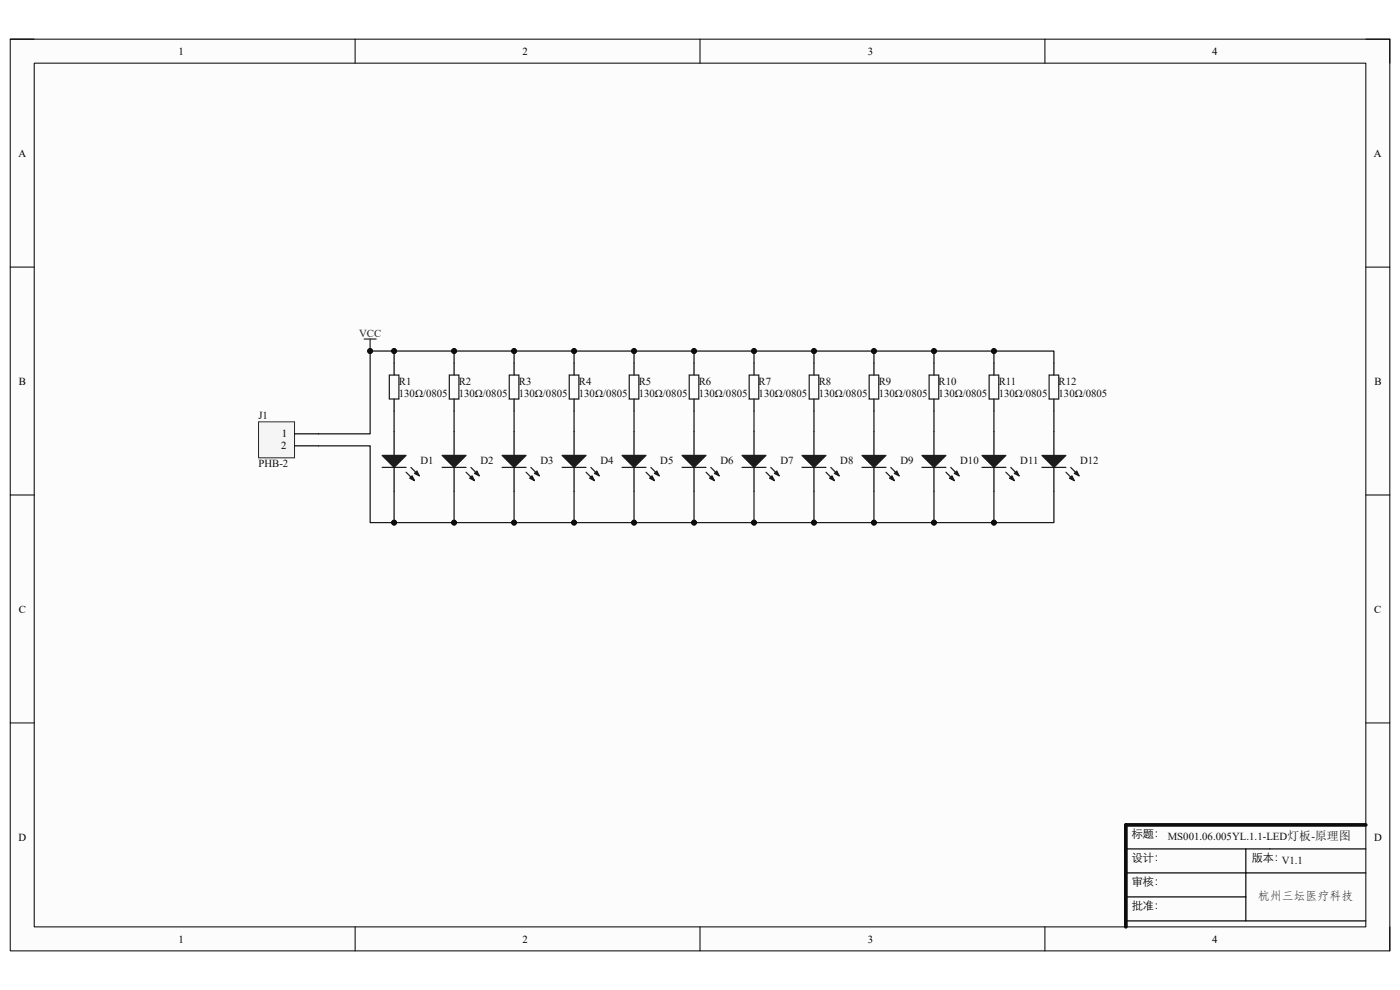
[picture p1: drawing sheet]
<svg xmlns="http://www.w3.org/2000/svg" width="297mm" height="210mm" viewBox="0 0 297 210" stroke-linecap="round" stroke-linejoin="round" font-family="sans-serif">
<path d="M2.2 8.3h292.7v193.4h-292.7z" fill-rule="evenodd" fill="#fcfcfc"/>
<path d="M2.2 8.3h292.7v193.4h-292.7z" fill="none" stroke="#000" stroke-width=".21"/>
<path d="M7.3 13.4h282.5v183.2h-282.5z" fill-rule="evenodd" fill="#fcfcfc"/>
<g fill="none" stroke="#000" stroke-width=".21">
<path d="M2.2 8.3h5.1M7.3 13.4h282.5v183.2h-282.5zM75.3 8.3v5.1M148.5 8.3v5.1M221.7 8.3v5.1M289.8 8.3h5.1v5.1M2.2 56.7h5.1M289.8 56.7h5.1M2.2 105h5.1M289.8 105h5.1M2.2 153.4h5.1M289.8 153.4h5.1"/>
<path d="M75.3 196.6v5.1M148.5 196.6v5.1M221.7 196.6v5.1M294.9 196.6v5.1"/>
</g>
<path d="M289.8 175h-50.9v21.6" fill="none" stroke="#000" stroke-width=".76"/>
<path d="M238.9 190.3h25.4M238.9 185.2h50.9M238.9 180.1h50.9M238.9 195.4h50.9M264.3 180.1v15.3" fill="none" stroke="#000" stroke-width=".25"/>
<path d="M77.2 71.9h2.6M78.5 71.9v2.6" fill="none" stroke="#262626" stroke-width=".25"/>
<circle cx="78.5" cy="74.5" r=".51" fill="#0e0e0e"/>
<circle cx="78.5" cy="74.5" r=".51" fill="none" stroke="#0e0e0e" stroke-width=".21"/>
<path d="M54.9 89.5h7.6v7.6h-7.6z" fill-rule="evenodd" fill="#f5f5f5"/>
<path d="M54.9 89.5h7.6v7.6h-7.6z" fill="none" stroke="#262626" stroke-width=".21"/>
<g fill="none" stroke="#000" stroke-width=".25">
<path d="M83.6 77v2.6M96.3 77v2.6M109.1 77v2.6M121.8 77v2.6M134.5 77v2.6M147.2 77v2.6M160 77v2.6M172.7 77v2.6M185.4 77v2.6M198.1 77v2.6M210.9 77v2.6M223.6 77v2.6"/>
<path d="M62.5 92h5.1M62.5 94.6h5.1M83.6 84.7v2.5M83.6 91.5v5.1M83.6 99.2v5M96.3 84.7v2.5M109.1 84.7v2.5M121.8 84.7v2.5M134.5 84.7v2.5M147.2 84.7v2.5M160 84.7v2.5M172.7 84.7v2.5"/>
<path d="M185.4 84.7v2.5M198.1 84.7v2.5M210.9 84.7v2.5M223.6 84.7v2.5"/>
</g>
<path d="M82.6 79.6h2v5h-2zM95.3 79.6h2.1v5.1h-2.1zM108 79.6h2.1v5.1h-2.1zM120.8 79.6h2v5.1h-2zM133.5 79.6h2v5.1h-2zM146.2 79.6h2.1v5.1h-2.1zM158.9 79.6h2.1v5.1h-2.1zM171.7 79.6h2v5.1h-2zM184.4 79.6h2v5.1h-2zM197.1 79.6h2.1v5.1h-2.1zM209.8 79.6h2.1v5.1h-2.1zM222.6 79.6h2v5.1h-2z" fill="none" stroke="#1c1c1c" stroke-width=".25"/>
<path d="M81.1 96.6h5.1l-2.6 2.6z" fill="#1c1c1c"/>
<path d="M81.1 96.6h5.1l-2.6 2.6zM87.2 99.2l1.8 1.7M86.2 100.2l1.7 1.8" fill="none" stroke="#1c1c1c" stroke-width=".25"/>
<path d="M86.9 101.4l.5-.5 .5 1.1z" fill="#1c1c1c"/>
<path d="M86.9 101.4l.5-.5 .5 1.1z" fill="none" stroke="#1c1c1c" stroke-width=".25"/>
<path d="M87.9 100.4l.5-.5 .6 1z" fill="#1c1c1c"/>
<path d="M81.1 99.2h5.1M87.9 100.4l.5-.5 .6 1z" fill="none" stroke="#1c1c1c" stroke-width=".25"/>
<path d="M96.3 91.5v5.1M96.3 99.2v5" fill="none" stroke="#000" stroke-width=".25"/>
<path d="M93.8 96.6h5.1l-2.6 2.6z" fill="#1c1c1c"/>
<path d="M93.8 96.6h5.1l-2.6 2.6zM99.9 99.2l1.8 1.7M98.9 100.2l1.8 1.8" fill="none" stroke="#1c1c1c" stroke-width=".25"/>
<path d="M99.6 101.4l.6-.5 .5 1.1z" fill="#1c1c1c"/>
<path d="M99.6 101.4l.6-.5 .5 1.1z" fill="none" stroke="#1c1c1c" stroke-width=".25"/>
<path d="M100.7 100.4l.5-.5 .5 1z" fill="#1c1c1c"/>
<path d="M93.8 99.2h5.1M100.7 100.4l.5-.5 .5 1z" fill="none" stroke="#1c1c1c" stroke-width=".25"/>
<path d="M109.1 91.5v5.1M109.1 99.2v5" fill="none" stroke="#000" stroke-width=".25"/>
<path d="M106.5 96.6h5.1l-2.5 2.6z" fill="#1c1c1c"/>
<path d="M106.5 96.6h5.1l-2.5 2.6zM112.6 99.2l1.8 1.7M111.6 100.2l1.8 1.8" fill="none" stroke="#1c1c1c" stroke-width=".25"/>
<path d="M112.9 100.9l.5 1.1-1-.6z" fill="#1c1c1c"/>
<path d="M112.9 100.9l.5 1.1-1-.6z" fill="none" stroke="#1c1c1c" stroke-width=".25"/>
<path d="M113.4 100.4l.5-.5 .5 1z" fill="#1c1c1c"/>
<path d="M106.5 99.2h5.1M113.4 100.4l.5-.5 .5 1z" fill="none" stroke="#1c1c1c" stroke-width=".25"/>
<path d="M121.8 91.5v5.1M121.8 99.2v5" fill="none" stroke="#000" stroke-width=".25"/>
<path d="M119.2 96.6h5.1l-2.5 2.6z" fill="#1c1c1c"/>
<path d="M119.2 96.6h5.1l-2.5 2.6zM125.3 99.2l1.8 1.7M124.3 100.2l1.8 1.8" fill="none" stroke="#1c1c1c" stroke-width=".25"/>
<path d="M125.1 101.4l.5-.5 .5 1.1z" fill="#1c1c1c"/>
<path d="M125.1 101.4l.5-.5 .5 1.1z" fill="none" stroke="#1c1c1c" stroke-width=".25"/>
<path d="M126.1 100.4l.5-.5 .5 1z" fill="#1c1c1c"/>
<path d="M119.2 99.2h5.1M126.1 100.4l.5-.5 .5 1z" fill="none" stroke="#1c1c1c" stroke-width=".25"/>
<path d="M134.5 91.5v5.1M134.5 99.2v5" fill="none" stroke="#000" stroke-width=".25"/>
<path d="M132 96.6h5.1l-2.6 2.6z" fill="#1c1c1c"/>
<path d="M132 96.6h5.1l-2.6 2.6zM138.1 99.2l1.8 1.7M137.1 100.2l1.7 1.8" fill="none" stroke="#1c1c1c" stroke-width=".25"/>
<path d="M138.3 100.9l.5 1.1-1-.6z" fill="#1c1c1c"/>
<path d="M138.3 100.9l.5 1.1-1-.6z" fill="none" stroke="#1c1c1c" stroke-width=".25"/>
<path d="M138.8 100.4l.5-.5 .6 1z" fill="#1c1c1c"/>
<path d="M132 99.2h5.1M138.8 100.4l.5-.5 .6 1z" fill="none" stroke="#1c1c1c" stroke-width=".25"/>
<path d="M147.2 91.5v5.1M147.2 99.2v5" fill="none" stroke="#000" stroke-width=".25"/>
<path d="M144.7 96.6h5.1l-2.6 2.6z" fill="#1c1c1c"/>
<path d="M144.7 96.6h5.1l-2.6 2.6zM150.8 99.2l1.8 1.7M149.8 100.2l1.8 1.8" fill="none" stroke="#1c1c1c" stroke-width=".25"/>
<path d="M150.5 101.4l.6-.5 .5 1.1z" fill="#1c1c1c"/>
<path d="M150.5 101.4l.6-.5 .5 1.1z" fill="none" stroke="#1c1c1c" stroke-width=".25"/>
<path d="M151.6 100.4l.5-.5 .5 1z" fill="#1c1c1c"/>
<path d="M144.7 99.2h5.1M151.6 100.4l.5-.5 .5 1z" fill="none" stroke="#1c1c1c" stroke-width=".25"/>
<path d="M160 91.5v5.1M160 99.2v5" fill="none" stroke="#000" stroke-width=".25"/>
<path d="M157.4 96.6h5.1l-2.5 2.6z" fill="#1c1c1c"/>
<path d="M157.4 96.6h5.1l-2.5 2.6zM163.5 99.2l1.8 1.7M162.5 100.2l1.8 1.8" fill="none" stroke="#1c1c1c" stroke-width=".25"/>
<path d="M163.8 100.9l.5 1.1-1-.6z" fill="#1c1c1c"/>
<path d="M163.8 100.9l.5 1.1-1-.6z" fill="none" stroke="#1c1c1c" stroke-width=".25"/>
<path d="M164.3 100.4l.5-.5 .5 1z" fill="#1c1c1c"/>
<path d="M157.4 99.2h5.1M164.3 100.4l.5-.5 .5 1z" fill="none" stroke="#1c1c1c" stroke-width=".25"/>
<path d="M172.7 91.5v5.1M172.7 99.2v5" fill="none" stroke="#000" stroke-width=".25"/>
<path d="M170.1 96.6h5.1l-2.5 2.6z" fill="#1c1c1c"/>
<path d="M170.1 96.6h5.1l-2.5 2.6zM176.3 99.2l1.7 1.7M175.2 100.2l1.8 1.8" fill="none" stroke="#1c1c1c" stroke-width=".25"/>
<path d="M176.5 100.9l.5 1.1-1-.5z" fill="#1c1c1c"/>
<path d="M176.5 100.9l.5 1.1-1-.5z" fill="none" stroke="#1c1c1c" stroke-width=".25"/>
<path d="M177 100.4l.5-.5 .5 1z" fill="#1c1c1c"/>
<path d="M170.1 99.2h5.1M177 100.4l.5-.5 .5 1z" fill="none" stroke="#1c1c1c" stroke-width=".25"/>
<path d="M185.4 91.5v5.1M185.4 99.2v5" fill="none" stroke="#000" stroke-width=".25"/>
<path d="M182.9 96.6h5.1l-2.6 2.6z" fill="#1c1c1c"/>
<path d="M182.9 96.6h5.1l-2.6 2.6zM189 99.2l1.8 1.7M188 100.2l1.7 1.8" fill="none" stroke="#1c1c1c" stroke-width=".25"/>
<path d="M189.2 100.9l.5 1.1-1-.5z" fill="#1c1c1c"/>
<path d="M189.2 100.9l.5 1.1-1-.5z" fill="none" stroke="#1c1c1c" stroke-width=".25"/>
<path d="M190.2 99.9l.6 1-1.1-.5z" fill="#1c1c1c"/>
<path d="M182.9 99.2h5.1M190.2 99.9l.6 1-1.1-.5z" fill="none" stroke="#1c1c1c" stroke-width=".25"/>
<path d="M198.1 91.5v5.1M198.1 99.2v5" fill="none" stroke="#000" stroke-width=".25"/>
<path d="M195.6 96.6h5.1l-2.6 2.6z" fill="#1c1c1c"/>
<path d="M195.6 96.6h5.1l-2.6 2.6zM201.7 99.2l1.8 1.7M200.7 100.2l1.8 1.8" fill="none" stroke="#1c1c1c" stroke-width=".25"/>
<path d="M201.4 101.5l.6-.6 .5 1.1z" fill="#1c1c1c"/>
<path d="M201.4 101.5l.6-.6 .5 1.1z" fill="none" stroke="#1c1c1c" stroke-width=".25"/>
<path d="M202.5 100.4l.5-.5 .5 1z" fill="#1c1c1c"/>
<path d="M195.6 99.2h5.1M202.5 100.4l.5-.5 .5 1z" fill="none" stroke="#1c1c1c" stroke-width=".25"/>
<path d="M210.9 91.5v5.1M210.9 99.2v5" fill="none" stroke="#000" stroke-width=".25"/>
<path d="M208.3 96.6h5.1l-2.5 2.6z" fill="#1c1c1c"/>
<path d="M208.3 96.6h5.1l-2.5 2.6zM214.4 99.2l1.8 1.7M213.4 100.2l1.8 1.8" fill="none" stroke="#1c1c1c" stroke-width=".25"/>
<path d="M214.2 101.5l.5-.6 .5 1.1z" fill="#1c1c1c"/>
<path d="M214.2 101.5l.5-.6 .5 1.1z" fill="none" stroke="#1c1c1c" stroke-width=".25"/>
<path d="M215.7 99.9l.5 1-1-.5z" fill="#1c1c1c"/>
<path d="M208.3 99.2h5.1M215.7 99.9l.5 1-1-.5z" fill="none" stroke="#1c1c1c" stroke-width=".25"/>
<path d="M223.6 91.5v5.1M223.6 99.2v5" fill="none" stroke="#000" stroke-width=".25"/>
<path d="M221 96.6h5.1l-2.5 2.6z" fill="#1c1c1c"/>
<path d="M221 96.6h5.1l-2.5 2.6zM227.2 99.2l1.7 1.7M226.1 100.2l1.8 1.8" fill="none" stroke="#1c1c1c" stroke-width=".25"/>
<path d="M227.4 100.9l.5 1.1-1-.5z" fill="#1c1c1c"/>
<path d="M227.4 100.9l.5 1.1-1-.5z" fill="none" stroke="#1c1c1c" stroke-width=".25"/>
<path d="M228.4 99.9l.5 1-1-.5z" fill="#1c1c1c"/>
<path d="M221 99.2h5.1M228.4 99.9l.5 1-1-.5z" fill="none" stroke="#1c1c1c" stroke-width=".25"/>
<path d="M83.6 74.5v2.5" fill="none" stroke="#0e0e0e" stroke-width=".25"/>
<circle cx="83.6" cy="74.5" r=".51" fill="#0e0e0e"/>
<circle cx="83.6" cy="74.5" r=".51" fill="none" stroke="#0e0e0e" stroke-width=".21"/>
<path d="M96.3 74.5v2.5" fill="none" stroke="#0e0e0e" stroke-width=".25"/>
<circle cx="96.3" cy="74.5" r=".51" fill="#0e0e0e"/>
<circle cx="96.3" cy="74.5" r=".51" fill="none" stroke="#0e0e0e" stroke-width=".21"/>
<path d="M109.1 74.5v2.5" fill="none" stroke="#0e0e0e" stroke-width=".25"/>
<circle cx="109.1" cy="74.5" r=".51" fill="#0e0e0e"/>
<circle cx="109.1" cy="74.5" r=".51" fill="none" stroke="#0e0e0e" stroke-width=".21"/>
<path d="M121.8 74.5h101.8v2.5" fill="none" stroke="#0e0e0e" stroke-width=".25"/>
<circle cx="210.9" cy="74.5" r=".51" fill="#0e0e0e"/>
<circle cx="210.9" cy="74.5" r=".51" fill="none" stroke="#0e0e0e" stroke-width=".21"/>
<circle cx="198.1" cy="74.5" r=".51" fill="#0e0e0e"/>
<circle cx="198.1" cy="74.5" r=".51" fill="none" stroke="#0e0e0e" stroke-width=".21"/>
<circle cx="185.4" cy="74.5" r=".51" fill="#0e0e0e"/>
<circle cx="185.4" cy="74.5" r=".51" fill="none" stroke="#0e0e0e" stroke-width=".21"/>
<circle cx="172.7" cy="74.5" r=".51" fill="#0e0e0e"/>
<circle cx="172.7" cy="74.5" r=".51" fill="none" stroke="#0e0e0e" stroke-width=".21"/>
<circle cx="160" cy="74.5" r=".51" fill="#0e0e0e"/>
<circle cx="160" cy="74.5" r=".51" fill="none" stroke="#0e0e0e" stroke-width=".21"/>
<circle cx="147.2" cy="74.5" r=".51" fill="#0e0e0e"/>
<circle cx="147.2" cy="74.5" r=".51" fill="none" stroke="#0e0e0e" stroke-width=".21"/>
<circle cx="134.5" cy="74.5" r=".51" fill="#0e0e0e"/>
<circle cx="134.5" cy="74.5" r=".51" fill="none" stroke="#0e0e0e" stroke-width=".21"/>
<circle cx="121.8" cy="74.5" r=".51" fill="#0e0e0e"/>
<circle cx="121.8" cy="74.5" r=".51" fill="none" stroke="#0e0e0e" stroke-width=".21"/>
<path d="M134.5 74.5v2.5" fill="none" stroke="#0e0e0e" stroke-width=".25"/>
<circle cx="134.5" cy="74.5" r=".51" fill="#0e0e0e"/>
<circle cx="134.5" cy="74.5" r=".51" fill="none" stroke="#0e0e0e" stroke-width=".21"/>
<path d="M147.2 74.5v2.5" fill="none" stroke="#0e0e0e" stroke-width=".25"/>
<circle cx="147.2" cy="74.5" r=".51" fill="#0e0e0e"/>
<circle cx="147.2" cy="74.5" r=".51" fill="none" stroke="#0e0e0e" stroke-width=".21"/>
<path d="M160 74.5v2.5" fill="none" stroke="#0e0e0e" stroke-width=".25"/>
<circle cx="160" cy="74.5" r=".51" fill="#0e0e0e"/>
<circle cx="160" cy="74.5" r=".51" fill="none" stroke="#0e0e0e" stroke-width=".21"/>
<path d="M172.7 74.5v2.5" fill="none" stroke="#0e0e0e" stroke-width=".25"/>
<circle cx="172.7" cy="74.5" r=".51" fill="#0e0e0e"/>
<circle cx="172.7" cy="74.5" r=".51" fill="none" stroke="#0e0e0e" stroke-width=".21"/>
<path d="M185.4 74.5v2.5" fill="none" stroke="#0e0e0e" stroke-width=".25"/>
<circle cx="185.4" cy="74.5" r=".51" fill="#0e0e0e"/>
<circle cx="185.4" cy="74.5" r=".51" fill="none" stroke="#0e0e0e" stroke-width=".21"/>
<path d="M198.1 74.5v2.5" fill="none" stroke="#0e0e0e" stroke-width=".25"/>
<circle cx="198.1" cy="74.5" r=".51" fill="#0e0e0e"/>
<circle cx="198.1" cy="74.5" r=".51" fill="none" stroke="#0e0e0e" stroke-width=".21"/>
<path d="M210.9 74.5v2.5" fill="none" stroke="#0e0e0e" stroke-width=".25"/>
<circle cx="210.9" cy="74.5" r=".51" fill="#0e0e0e"/>
<circle cx="210.9" cy="74.5" r=".51" fill="none" stroke="#0e0e0e" stroke-width=".21"/>
<g fill="none" stroke="#0e0e0e" stroke-width=".25">
<path d="M83.6 87.2v4.3M96.3 87.2v4.3M109.1 87.2v4.3M121.8 87.2v4.3M134.5 87.2v4.3M147.2 87.2v4.3M160 87.2v4.3M172.7 87.2v4.3M185.4 87.2v4.3M198.1 87.2v4.3M210.9 87.2v4.3M223.6 87.2v4.3"/>
<path d="M83.6 104.2v6.7"/>
</g>
<circle cx="83.6" cy="110.9" r=".51" fill="#0e0e0e"/>
<circle cx="83.6" cy="110.9" r=".51" fill="none" stroke="#0e0e0e" stroke-width=".21"/>
<path d="M96.3 104.2v6.7" fill="none" stroke="#0e0e0e" stroke-width=".25"/>
<circle cx="96.3" cy="110.9" r=".51" fill="#0e0e0e"/>
<circle cx="96.3" cy="110.9" r=".51" fill="none" stroke="#0e0e0e" stroke-width=".21"/>
<path d="M109.1 104.2v6.7" fill="none" stroke="#0e0e0e" stroke-width=".25"/>
<circle cx="109.1" cy="110.9" r=".51" fill="#0e0e0e"/>
<circle cx="109.1" cy="110.9" r=".51" fill="none" stroke="#0e0e0e" stroke-width=".21"/>
<path d="M121.8 104.2v6.7" fill="none" stroke="#0e0e0e" stroke-width=".25"/>
<circle cx="121.8" cy="110.9" r=".51" fill="#0e0e0e"/>
<circle cx="121.8" cy="110.9" r=".51" fill="none" stroke="#0e0e0e" stroke-width=".21"/>
<path d="M134.5 104.2v6.7" fill="none" stroke="#0e0e0e" stroke-width=".25"/>
<circle cx="134.5" cy="110.9" r=".51" fill="#0e0e0e"/>
<circle cx="134.5" cy="110.9" r=".51" fill="none" stroke="#0e0e0e" stroke-width=".21"/>
<path d="M147.2 104.2v6.7" fill="none" stroke="#0e0e0e" stroke-width=".25"/>
<circle cx="147.2" cy="110.9" r=".51" fill="#0e0e0e"/>
<circle cx="147.2" cy="110.9" r=".51" fill="none" stroke="#0e0e0e" stroke-width=".21"/>
<path d="M160 104.2v6.7" fill="none" stroke="#0e0e0e" stroke-width=".25"/>
<circle cx="160" cy="110.9" r=".51" fill="#0e0e0e"/>
<circle cx="160" cy="110.9" r=".51" fill="none" stroke="#0e0e0e" stroke-width=".21"/>
<path d="M172.7 104.2v6.7" fill="none" stroke="#0e0e0e" stroke-width=".25"/>
<circle cx="172.7" cy="110.9" r=".51" fill="#0e0e0e"/>
<circle cx="172.7" cy="110.9" r=".51" fill="none" stroke="#0e0e0e" stroke-width=".21"/>
<path d="M185.4 104.2v6.7" fill="none" stroke="#0e0e0e" stroke-width=".25"/>
<circle cx="185.4" cy="110.9" r=".51" fill="#0e0e0e"/>
<circle cx="185.4" cy="110.9" r=".51" fill="none" stroke="#0e0e0e" stroke-width=".21"/>
<path d="M198.1 104.2v6.7" fill="none" stroke="#0e0e0e" stroke-width=".25"/>
<circle cx="198.1" cy="110.9" r=".51" fill="#0e0e0e"/>
<circle cx="198.1" cy="110.9" r=".51" fill="none" stroke="#0e0e0e" stroke-width=".21"/>
<path d="M210.9 104.2v6.7" fill="none" stroke="#0e0e0e" stroke-width=".25"/>
<circle cx="210.9" cy="110.9" r=".51" fill="#0e0e0e"/>
<circle cx="210.9" cy="110.9" r=".51" fill="none" stroke="#0e0e0e" stroke-width=".21"/>
<path d="M121.8 77v-2.5h-43.3v17.5h-10.9" fill="none" stroke="#0e0e0e" stroke-width=".25"/>
<circle cx="78.5" cy="74.5" r=".51" fill="#0e0e0e"/>
<circle cx="78.5" cy="74.5" r=".51" fill="none" stroke="#0e0e0e" stroke-width=".21"/>
<circle cx="83.6" cy="74.5" r=".51" fill="#0e0e0e"/>
<circle cx="83.6" cy="74.5" r=".51" fill="none" stroke="#0e0e0e" stroke-width=".21"/>
<circle cx="96.3" cy="74.5" r=".51" fill="#0e0e0e"/>
<circle cx="96.3" cy="74.5" r=".51" fill="none" stroke="#0e0e0e" stroke-width=".21"/>
<circle cx="109.1" cy="74.5" r=".51" fill="#0e0e0e"/>
<circle cx="109.1" cy="74.5" r=".51" fill="none" stroke="#0e0e0e" stroke-width=".21"/>
<circle cx="121.8" cy="74.5" r=".51" fill="#0e0e0e"/>
<circle cx="121.8" cy="74.5" r=".51" fill="none" stroke="#0e0e0e" stroke-width=".21"/>
<path d="M67.6 94.6h10.9v16.3h145.1v-6.7" fill="none" stroke="#0e0e0e" stroke-width=".25"/>
<circle cx="83.6" cy="110.9" r=".51" fill="#0e0e0e"/>
<circle cx="83.6" cy="110.9" r=".51" fill="none" stroke="#0e0e0e" stroke-width=".21"/>
<circle cx="96.3" cy="110.9" r=".51" fill="#0e0e0e"/>
<circle cx="96.3" cy="110.9" r=".51" fill="none" stroke="#0e0e0e" stroke-width=".21"/>
<circle cx="109.1" cy="110.9" r=".51" fill="#0e0e0e"/>
<circle cx="109.1" cy="110.9" r=".51" fill="none" stroke="#0e0e0e" stroke-width=".21"/>
<circle cx="121.8" cy="110.9" r=".51" fill="#0e0e0e"/>
<circle cx="121.8" cy="110.9" r=".51" fill="none" stroke="#0e0e0e" stroke-width=".21"/>
<circle cx="134.5" cy="110.9" r=".51" fill="#0e0e0e"/>
<circle cx="134.5" cy="110.9" r=".51" fill="none" stroke="#0e0e0e" stroke-width=".21"/>
<circle cx="147.2" cy="110.9" r=".51" fill="#0e0e0e"/>
<circle cx="147.2" cy="110.9" r=".51" fill="none" stroke="#0e0e0e" stroke-width=".21"/>
<circle cx="160" cy="110.9" r=".51" fill="#0e0e0e"/>
<circle cx="160" cy="110.9" r=".51" fill="none" stroke="#0e0e0e" stroke-width=".21"/>
<circle cx="172.7" cy="110.9" r=".51" fill="#0e0e0e"/>
<circle cx="172.7" cy="110.9" r=".51" fill="none" stroke="#0e0e0e" stroke-width=".21"/>
<circle cx="185.4" cy="110.9" r=".51" fill="#0e0e0e"/>
<circle cx="185.4" cy="110.9" r=".51" fill="none" stroke="#0e0e0e" stroke-width=".21"/>
<circle cx="198.1" cy="110.9" r=".51" fill="#0e0e0e"/>
<circle cx="198.1" cy="110.9" r=".51" fill="none" stroke="#0e0e0e" stroke-width=".21"/>
<circle cx="210.9" cy="110.9" r=".51" fill="#0e0e0e"/>
<circle cx="210.9" cy="110.9" r=".51" fill="none" stroke="#0e0e0e" stroke-width=".21"/>
<text font-size="2.5" fill="#0e0e0e" x="266.8" y="190.8">杭州三坛医疗科技</text>
<g font-size="2.4">
<text x="240.1" y="177.6">标题：</text>
<text x="240.1" y="182.7">设计：</text>
<text x="265.6" y="182.7">版本：</text>
<text x="240.1" y="187.8">审核：</text>
<text x="240.1" y="192.9">批准：</text>
</g>
<g font-size="2.3">
<text x="37.9" y="11.6">1</text>
<text x="110.9" y="11.6">2</text>
<text x="184.1" y="11.6">3</text>
<text x="257.2" y="11.6">4</text>
<text x="3.9" y="33.2">A</text>
<text x="291.5" y="33.2">A</text>
<text x="4" y="81.6">B</text>
<text x="291.6" y="81.6">B</text>
<text x="59.6" y="95.3">2</text>
<text x="59.8" y="92.8">1</text>
<text x="4" y="130">C</text>
<text x="291.5" y="130">C</text>
<text x="3.9" y="178.3">D</text>
<text x="291.5" y="178.3">D</text>
<text x="37.9" y="199.9">1</text>
<text x="110.9" y="199.9">2</text>
<text x="184.1" y="199.9">3</text>
<text x="257.2" y="199.9">4</text>
</g>
<text font-size="2.3" fill="#262626" x="76.2" y="71.4">VCC</text>
<g font-size="2.3" fill="#0e0e0e">
<text x="84.6" y="81.6">R1</text>
<text x="97.3" y="81.6">R2</text>
<text x="110.1" y="81.6">R3</text>
<text x="122.8" y="81.6">R4</text>
<text x="135.5" y="81.6">R5</text>
<text x="148.3" y="81.6">R6</text>
<text x="161" y="81.6">R7</text>
<text x="173.7" y="81.6">R8</text>
<text x="186.4" y="81.6">R9</text>
<text x="199.1" y="81.6">R10</text>
<text x="211.9" y="81.6">R11</text>
<text x="224.6" y="81.6">R12</text>
<text x="54.8" y="89">J1</text>
<text x="84.6" y="84.2">130Ω/0805</text>
<text x="97.3" y="84.2">130Ω/0805</text>
<text x="110.1" y="84.2">130Ω/0805</text>
<text x="122.8" y="84.2">130Ω/0805</text>
<text x="135.5" y="84.2">130Ω/0805</text>
<text x="148.3" y="84.2">130Ω/0805</text>
<text x="161" y="84.2">130Ω/0805</text>
<text x="173.7" y="84.2">130Ω/0805</text>
<text x="186.4" y="84.2">130Ω/0805</text>
<text x="199.1" y="84.2">130Ω/0805</text>
<text x="211.9" y="84.2">130Ω/0805</text>
<text x="224.6" y="84.2">130Ω/0805</text>
<text x="54.8" y="99.1">PHB-2</text>
<text x="89.2" y="98.4">D1</text>
<text x="101.9" y="98.4">D2</text>
<text x="114.6" y="98.4">D3</text>
<text x="127.4" y="98.4">D4</text>
<text x="140.1" y="98.4">D5</text>
<text x="152.8" y="98.4">D6</text>
<text x="165.6" y="98.4">D7</text>
<text x="178.3" y="98.4">D8</text>
<text x="191" y="98.4">D9</text>
<text x="203.7" y="98.4">D10</text>
<text x="216.5" y="98.4">D11</text>
<text x="229.2" y="98.4">D12</text>
<text x="247.7" y="178.2">MS001.06.005YL.1.1-LED灯板-原理图</text>
<text x="271.9" y="183.4">V1.1</text>
</g>
</svg>
